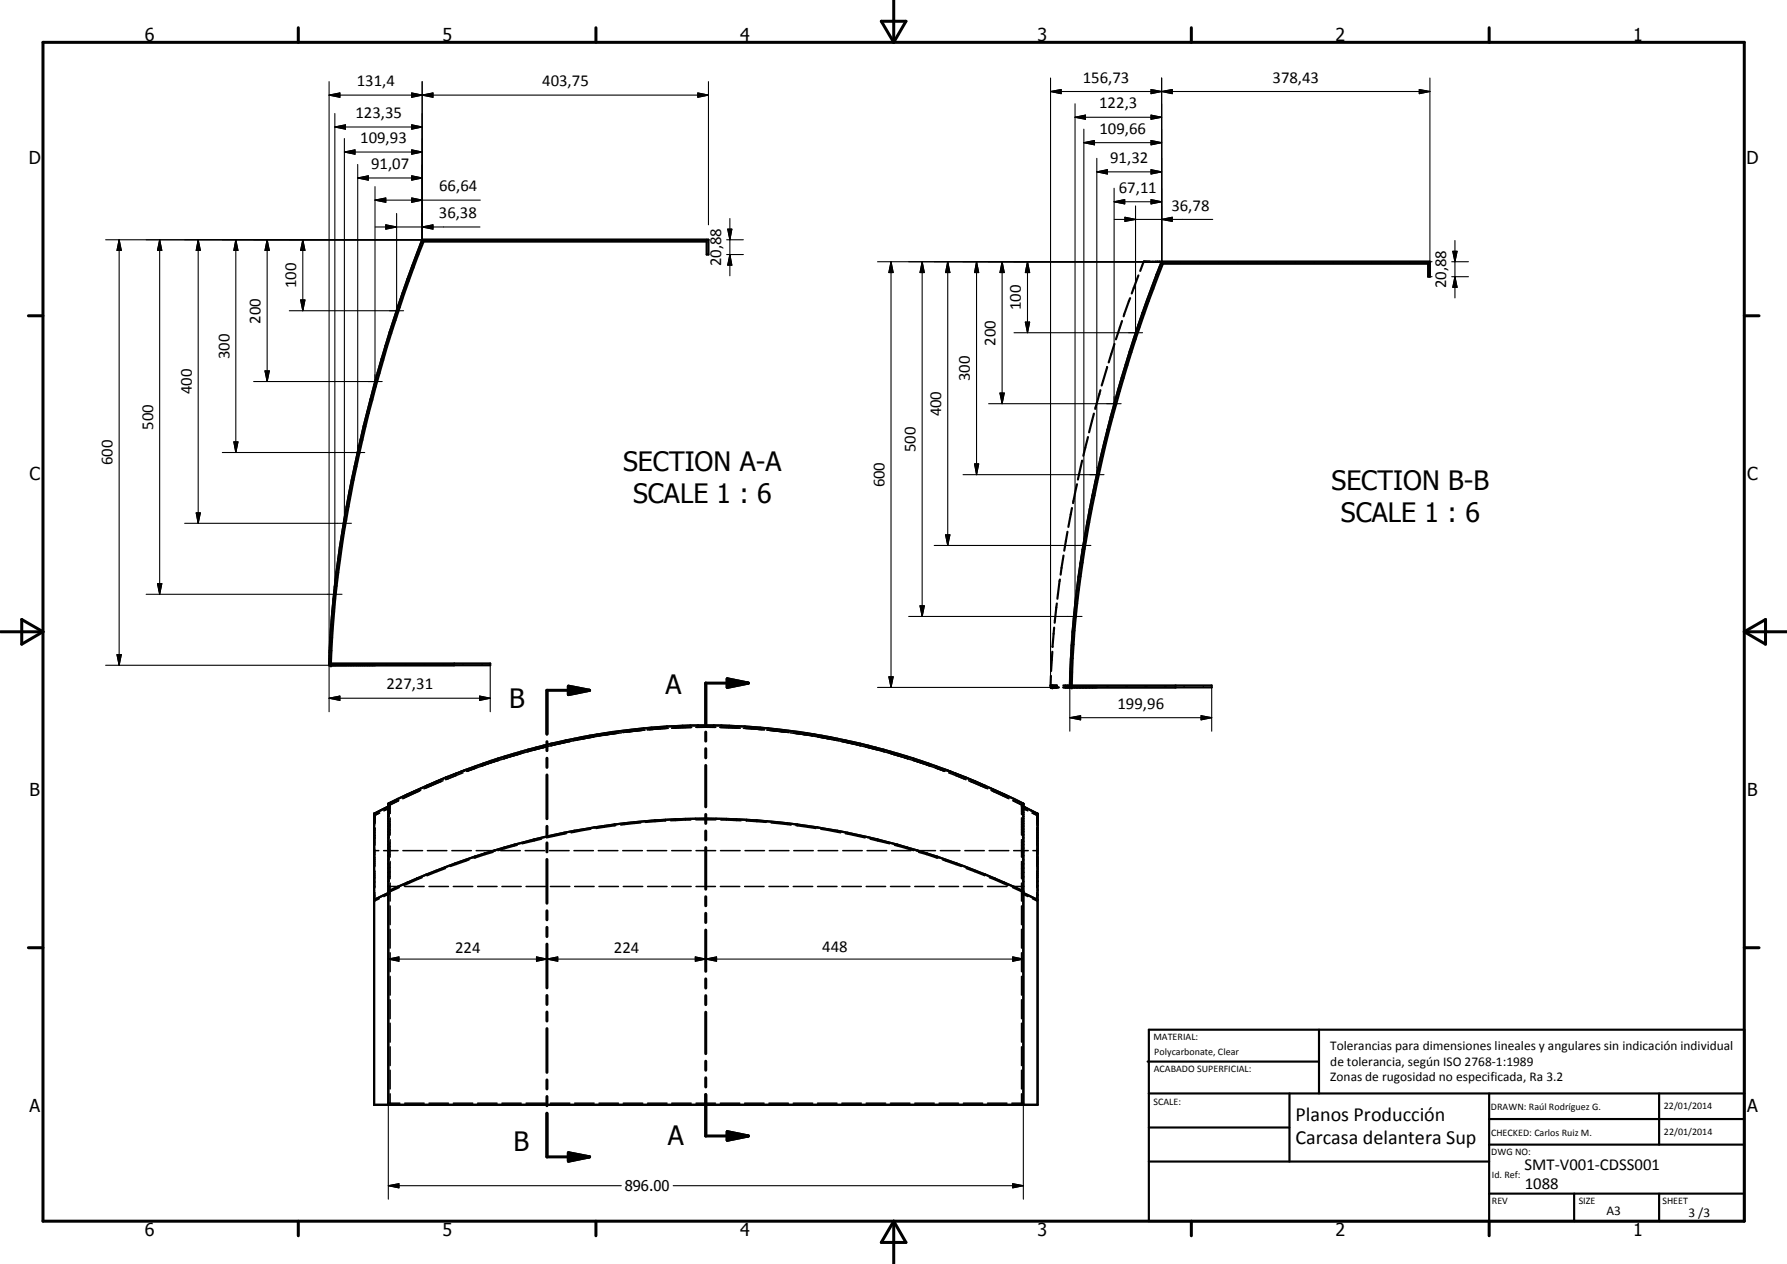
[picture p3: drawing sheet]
<svg xmlns="http://www.w3.org/2000/svg" width="420mm" height="297mm" viewBox="0 0 420 297" stroke-linecap="round" stroke-linejoin="round" font-family="sans-serif">
<g fill="none" stroke="#000" stroke-width=".51">
<path d="M98.1 59.4l-2.3 6.2M99.3 56.3h67.3v3.5h-.5v-3h-66.5a327.1 327.1 0 0 0-21 87l-.8 12.1h37.5v.4h-37.9M99.3 56.3l-1.2 3.1M99.3 56.3l-3.5 9.3M95.8 65.6l-2.2 6.3-3.9 12.4M95.8 65.6a319.5 319.5 0 0 0-11 37.8M263.8 75.4l-1.4 4.4M265.7 70.1l-1.5 4.2M266.6 79.5l-1 3.1M267.7 64.7l-1.6 4.3M268.1 63.7l.8-2.2h67.3v3.5h-.4v-3h-62.4a316.9 316.9 0 0 0-20.8 86.2l-.6 12.9h32.9v.4h-34.9M270.8 67.5l-4.2 12"/>
<path d="M273.1 61.5l-2.3 6M86.3 97l-.8 3.2M89.7 84.4l-2.6 9.5M257.2 97.2l-1.1 4.4M258.7 91.7l-1.2 4.4M260.3 86.2l-1.3 4.4M262 80.8l-1.3 4.4M263.8 88.6a318.6 318.6 0 0 0-8.2 34.3M265.6 82.5a310.9 310.9 0 0 0-13.4 65.8l-.6 12.8h-1.6M81.5 119.1l-.6 3.2M82.1 115.7l-.5 3.2M82.8 112.6l-1.8 9.4-1.5 9.7"/>
<path d="M84.1 106.3l-1.4 6.5M84.8 103.2l-1.4 6.5M252 119.4l-.8 4.4M253.2 113.8l-.9 4.4M254.5 108.2l-1.1 4.5M255.8 102.7l-1.1 4.4M79.1 134.5l-.7 6.1M80 128.3l-1.3 9.6-.6 6.2M249.2 136.2l-.6 4.5M250.1 130.6l-.7 4.4M251 125l-.8 4.4M255.1 126l-1.5 9.6-1.4 12.9"/>
<path d="M77.9 146.8l-.5 9.5M78.1 143.7l-.7 12.6M247.1 158.8l-.1 2.3M247.4 153.2l-.3 4.5M247.5 152h.1M247.9 147.5l-.4 4.5M248.5 141.8l-.5 4.5M252 151.8l-.5 9.7v-.4M117 178.3l-8.6 3.1 1.7-.7M118.8 177.7l-6.9 2.3M122.3 176.7l-5.1 1.5M125.9 175.7l-1.8 .5"/>
<path d="M127.7 175.3l-8.8 2.4M134.9 173.7l-8.8 2M136.9 173.2l-1.8 .4M151.4 171.2l-7.3 .8a172.7 172.7 0 0 0-16.2 3.2M154.9 170.9l-1.8 .1M156.7 170.7a154.6 154.6 0 0 1 40.2 2.9M156.8 170.7a177.7 177.7 0 0 0-18.3 2.2M164.1 170.5l-3.7 .1M167.8 170.5l3.7 .1M173.3 170.6l1.9 .1M176.9 170.9l10.9 1.1 3.6 .6M191.6 172.6l7.1 1.4"/>
<path d="M197.1 173.7l7.1 1.6M200.5 174.4l7.3 1.8M205.8 175.7l7.3 2 10.5 3.7M211.2 177.2l8.8 2.8M247 161.1h1.5M247 161.1v.4h2M91.3 189.5l-3.3 1.7v68.4h156v-68.4l-3.4-1.7M109.6 180.9a197.3 197.3 0 0 0-18.3 7.9v70.8M221.8 180.7a207.7 207.7 0 0 1 18.8 8.1v70.8M91.3 209.5a171.4 171.4 0 0 1 119.7-11 181.9 181.9 0 0 1 29.6 11M91.3 209.8l-3.3 1.7M240.6 209.8l3.4 1.7"/>
<path d="M269.8 249.5h40.3M270.1 242h140v45h-140zM270.1 257h140M303.2 257v16M310.1 242v15M350.1 257v30M390.1 257v12M270.1 265h33.1M270.1 273h80M350.1 269h60M350.1 263h60M350.1 280.5h60"/>
<path d="M370.1 280.5v6.5M390.1 280.5v6.5"/>
</g>
<g fill="#000">
<circle cx="77.8" cy="156.3" r=".25"/>
<circle cx="247.4" cy="161.5" r=".25"/>
<circle cx="252" cy="161.5" r=".25"/>
<circle cx="88" cy="191.3" r=".25"/>
<circle cx="88" cy="191.2" r=".25"/>
<circle cx="88" cy="191.3" r=".18"/>
<circle cx="88.2" cy="194.6" r=".18"/>
<circle cx="88.2" cy="191.6" r=".18"/>
<circle cx="91.3" cy="189.5" r=".25"/>
<circle cx="91.5" cy="189.9" r=".18"/>
<circle cx="91.7" cy="189.1" r=".18"/>
<circle cx="240.2" cy="189.1" r=".18"/>
<circle cx="240.2" cy="191.2" r=".18"/>
<circle cx="240.4" cy="189.9" r=".18"/>
<circle cx="240.6" cy="189.5" r=".25"/>
<circle cx="243.8" cy="191.6" r=".18"/>
<circle cx="243.8" cy="194.6" r=".18"/>
<circle cx="244" cy="191.3" r=".18"/>
<circle cx="244" cy="191.3" r=".25"/>
<circle cx="244" cy="191.2" r=".25"/>
<circle cx="91.3" cy="259.2" r=".18"/>
</g>
<g fill="none" stroke="#000" stroke-width=".35">
<path d="M114 179.7l-.1 .1M114.9 179.5l-5 1.7M116.5 178.9l-1.7 .6M117.4 178.6l-2.5 .9M119.3 178.1l-4.2 1.3M120.1 177.8l-1.7 .5M121.8 177.3l-1.8 .5M122.8 177l-1.1 .3M124.6 176.5l-4.3 1.2M125.1 176.4l3.3-.9-4.4 1.2M129.9 175.1l-4.3 1.1M130.4 175l3.6-.8-4.5 1.1"/>
<path d="M135.8 173.9l-.6 .1M137.4 173.6l2.2-.5-8.6 1.8M140.7 173l-4.3 .8M140.8 173l4.5-.7zM146.2 172.2l-4.4 .6M146.5 172.1l4.5-.5zM151.7 171.6l-4.4 .4M156.3 171.2l-3.6 .3M156.8 171.2h-1.6M157.1 171.2l-4.9 .3 1.3-.1M162.5 170.9l-4.6 .2h.9M162.6 170.9l-4.3 .2"/>
<path d="M165.9 170.9h2.3M165.9 170.9h-2.2M165.9 170.9h-2.3M165.9 170.9h1.9M167.7 170.9h.6M169.2 170.9l4.5 .2M169.4 170.9h.2M169.5 170.9l1.9 .1M171.3 171l2.7 .1h-.9M174.8 171.2l4.3 .3M175.2 171.2h1.5M176.6 171.2l3.1 .3-1.3-.1"/>
<path d="M180.3 171.6l4.3 .4M180.9 171.6l2.8 .3M182.1 171.7l3.4 .4-1.7-.1M185.7 172.2l1.9 .2M187.4 172.4l-.8-.1 4.5 .7-1.9-.4M190 172.8h.1M191.2 173l4.3 .8M194.3 173.5l-2-.4 4.5 .9-.7-.1M196.6 174l4.3 .9M201.5 175l-3.6-.8 4.5 1.1M202 175.2l4.3 1M203.5 175.5l4.5 1.2-3.1-.8"/>
<path d="M207.3 176.5l4.3 1.2M209.1 177l1.1 .3M210.1 177.3l3.4 1-1.7-.5M212.6 178.1l4.2 1.3M214.6 178.6l4.3 1.5-3.5-1.2M217.9 179.7l4.1 1.5M88 191.3h.1M88 191.3v.3M88 192v.4M88 193.6v.5M88 194.7v.5M88 199.9h1.1"/>
<path d="M88.1 191.5l.1 .1M88.1 199.6v4M88.2 194.6l-.1 4M88.2 191.6v2M89.1 190.7l-1.1 .6M89.2 191.1l-1 .5M89.3 191.1l-1.1 .5M90.2 199.9h3.4M91.3 189.5h.1M91.3 189.5v.2M91.3 189.5l-1.1 .6M91.3 190l-1.1 .5"/>
<path d="M91.4 189.8l.1 .1M91.5 189.9l-1.1 .6M91.5 189.9h-.1M91.5 189.9v2M91.5 192.9v4.1M91.5 198v4.1M91.6 189.5h.1M91.7 189.1v2.1M91.7 192.2v4.1M91.7 197.3v4.1M93.5 187.8l-2.2 1.1M93.7 188.2l-2 .9"/>
<path d="M93.8 188.1l-2.1 1M94.7 199.9h4.6M98.7 185.8l-4 1.9M98.9 185.7l-4.1 1.9M99.2 185.2l-4.6 2M100.5 199.9h4.6M103.7 183.6l-4 1.8M104.2 183.5l-4.2 1.8M104.9 182.7l-4.6 2M106.2 199.9h4.6M107.3 182.2l-2.1 .8M108.4 181.4l-2.3 .8"/>
<path d="M108.9 181.6l-4.1 1.6M111.9 180.5l-2.1 .8M112 199.9h4.6M113.1 180l-.1 .1 .2-.1M117.7 199.9h4.6M121.6 198.6l-4.5 1.3M123.5 199.9h4.5M127.3 197.2l-4.5 1.1M129.2 199.9h4.6M133.1 195.9l-4.6 1M134.9 199.9h4.6M138.9 194.9l-4.6 .8"/>
<path d="M140.7 199.9h4.6M144.8 194l-4.7 .7M146.4 199.9h4.6M150.7 193.4l-4.7 .5M152.2 199.9h4.5M156.5 192.9l-4.7 .4M157.9 199.9h4.6M162.4 192.7l-4.7 .2M163.6 192.7h4.7M163.6 199.9h4.7M169.4 199.9h4.6M169.5 192.7l4.7 .2"/>
<path d="M175.2 199.9h4.5M175.4 192.9l4.7 .4M180.9 199.9h4.6M181.3 193.4l4.7 .5M186.6 199.9h4.6M187.1 194l4.7 .7M192.4 199.9h4.6M193 194.9l4.6 .8M198.2 199.9h4.5M198.8 195.9l4.6 1M203.9 199.9h4.6M204.6 197.2l4.6 1.1"/>
<path d="M209.6 199.9h4.6M210.3 198.6l4.5 1.3M215.3 199.9h4.7M220 180.5l2.2 .8M221.1 199.9h4.6M223 181.6l1.8 .7M223.6 181.4l2.3 .8M224.6 182.2l2.5 1M226.6 183h.1M226.9 199.9h4.5M227 182.7l4.6 2M227.7 183.5l4.3 1.8"/>
<path d="M228.2 183.6l4 1.8M232.6 199.9h4.6M232.7 185.2l4.6 2M233 185.7l4.1 1.9M233.2 185.8l4 1.9M238.3 188.2l1.9 .9v2.1M238.3 199.9h3.5M238.4 187.8l2.2 1.1M240.2 192.2v4.1M240.2 197.3v4.1M240.2 189.5h.2M240.4 189.9l1.1 .6"/>
<path d="M240.4 189.9v2M240.4 192.9v4.1M240.4 198v4.1M240.4 189.9h.1M240.5 189.5h.1M240.5 189.8l-.1 .1M240.6 190l1.1 .5M240.6 189.5v.2M240.6 189.5l1.2 .6M242.6 191.1l1.2 .5M242.7 191.1l1.1 .5M242.9 199.9h1.1"/>
<path d="M242.9 190.7l1.1 .6M243.8 191.6v2M243.8 194.6v4M243.8 199.6v4M243.8 191.5v.1M244 191.3h-.1M244 191.3v.3M244 192v.4M244 193.6v.5M244 194.7v.5M88 211.4v.1M88.1 211.6v.1"/>
<path d="M88.1 204.6v4.1M88.1 209.7v2M89.2 211.2l-1.1 .5M91.3 208.3h.1M91.3 210.2l-1.1 .5M91.3 210.3h.1M91.4 210.1l.1 .1M91.4 209.8l-.1 .2M91.5 203.1v4M91.5 208.2v2M91.5 210.2h-.1M91.6 208.3h2.4"/>
<path d="M91.6 209.8h.1M91.7 202.4v4.1M91.7 207.5v4.3M91.7 212.9v4.4M91.7 218.4v4.4M93.9 208.6l-2.2 .9M95.2 208.3h4.5M99.3 206.2l-4.4 1.9M100.9 208.3h4.5M104.8 204.1l-4.4 1.7M106.6 208.3h4.6M110.3 202.1l-4.4 1.5"/>
<path d="M112.3 208.3h4.6M115.9 200.3l-4.4 1.4M118 208.3h4.5M123.7 208.3h4.6M129.4 208.3h4.6M135.1 208.3h4.6M140.8 208.3h4.6M146.5 208.3h4.6M152.3 208.3h4.5M157.9 208.3h4.6M163.6 208.3h4.6M169.4 208.3h4.5"/>
<path d="M175.1 208.3h4.6M180.8 208.3h4.6M186.5 208.3h4.6M192.2 208.3h4.6M197.9 208.3h4.6M203.7 208.3h4.5M209.4 208.3h4.5M215.1 208.3h4.6M216 200.3l4.5 1.4M220.8 208.3h4.6M221.6 202.1l4.4 1.5M226.5 208.3h4.5"/>
<path d="M227.1 204.1l4.5 1.7M232.2 208.3h4.6M232.6 206.2l4.4 1.9M237.9 208.3h2.5M238.1 208.6l2.1 .9M240.2 202.4v4.1M240.2 207.5v4.3M240.2 212.9v4.4M240.2 218.4v4.4M240.2 209.8h.2M240.4 210.2h.1M240.4 203.1v4"/>
<path d="M240.4 208.2v2M240.5 208.3h.1M240.5 209.8l.1 .2M240.5 210.1l-.1 .1M240.6 210.3h.1M240.6 210.2l1.1 .5M242.7 211.2l1.1 .5M243.8 204.6v4.1M243.8 209.7v2M243.8 211.6v.1M243.9 211.4v.1M91.7 223.9v4.4"/>
<path d="M91.7 229.4v4.4M91.7 234.9v4.5M240.2 223.9v4.4M240.2 229.4v4.4M240.2 234.9v4.5M91.3 259.5v.1M91.4 259.2l-.1 .2M91.6 259.2h2.4M91.7 240.5v4.4M91.7 246v4.4M91.7 251.5v4.4M91.7 257v2.2"/>
<path d="M95.2 259.2h4.5M100.9 259.2h4.5M106.6 259.2h4.6M112.3 259.2h4.6M118 259.2h4.5M123.7 259.2h4.6M129.4 259.2h4.6M135.1 259.2h4.6M140.8 259.2h4.6M146.5 259.2h4.6M152.3 259.2h4.5M157.9 259.2h4.6"/>
<path d="M163.6 259.2h4.6M169.4 259.2h4.5M175.1 259.2h4.6M180.8 259.2h4.6M186.5 259.2h4.6M192.2 259.2h4.6M197.9 259.2h4.6M203.7 259.2h4.5M209.4 259.2h4.5M215.1 259.2h4.6M220.8 259.2h4.6M226.5 259.2h4.5"/>
<path d="M232.2 259.2h4.6M237.9 259.2h2.5M240.2 240.5v4.4M240.2 246v4.4M240.2 251.5v4.4M240.2 257v2.2M240.5 259.2l.1 .2M240.6 259.5v.1"/>
</g>
<g fill="none" stroke="#000" stroke-width=".71">
<path d="M10.1 9.9h400v277.1h-400zM70.1 6.5v3.4M140.1 6.5v3.4M207.2 5h5.8l-2.9 4.9zM210.1 0v9.9M280.1 6.5v3.4M350.1 6.5v3.4M6.7 74.2h3.4M410.1 74.2h3.5M.1 148.5h10M5.1 145.6l5 2.9-5 2.9zM171 159.5l5 1-5 1z"/>
<path d="M410.1 148.5h10M410.1 148.5l5-2.9v5.8zM128.6 174.3v2.1M128.6 178.2v2.1M133.6 161.2l5 1-5 1zM138.6 162.2h-10v10.3M165.9 172v2.2M165.9 175.9v2.2M165.9 179.9v9.7M176 160.5h-10.1v9.8M128.6 182.1v10.3M128.6 194.2v2.1"/>
<path d="M128.6 198.1v2.1M165.9 191.4v2.1M165.9 195.3v2.1M165.9 199.2v9.8M128.6 202v10.3M128.6 214v2.2M128.6 217.9v2.2M165.9 210.7v2.2M165.9 214.6v2.2M165.9 218.6v9.7M6.7 222.7h3.4M128.6 221.9v10.3"/>
<path d="M128.6 233.9v2.2M128.6 237.8v2.1M165.9 230v2.2M165.9 234v2.1M165.9 237.9v9.7M410.1 222.7h3.5M128.6 241.7v10.3M128.6 253.8v2.1M128.6 257.7v2.1M165.9 249.4v2.1M165.9 253.3v2.1M165.9 257.2v9.8h10.1"/>
<path d="M128.6 261.6v10.3h10M133.6 270.9l5 1-5 1zM171 265.9l5 1.1-5 1zM70.1 287v3.4M140.1 287v3.4M210.1 287v10M210.1 287l2.9 5h-5.8zM280.1 287v3.4M350.1 287v3.4"/>
</g>
<g fill="none" stroke="#000" stroke-width=".24">
<path d="M97.9 59.9l.3 .3M99.1 56.7l.4 .3M103.3 56.3l.4 .5M107.8 56.3l.4 .5M112.3 56.3l.4 .5M116.8 56.3l.4 .5M121.3 56.3l.4 .5M125.8 56.3l.4 .5M130.2 56.3l.5 .5M134.7 56.3l.5 .5M139.2 56.3l.4 .5M143.7 56.3l.5 .5"/>
<path d="M148.2 56.3l.4 .5M152.7 56.3l.4 .5M157.2 56.3l.4 .5M161.7 56.3l.4 .5M166.2 56.3v.1M91 80l.4 .3M92.1 76.6l.3 .3M93.2 73.2l.3 .3M94.3 69.8l.4 .3M95.5 66.5l.3 .3M96.7 63.2l.3 .3M267.1 78.1l.3 .4"/>
<path d="M268.2 74.8l.4 .3M269.4 71.5l.3 .3M270.6 68.2l.3 .3M271.8 64.9l.3 .3M273.1 61.7l.3 .3M277.4 61.5l.4 .5M281.9 61.5l.5 .5M286.4 61.5l.4 .5M290.9 61.5l.4 .5M295.3 61.5l.5 .5M299.9 61.5l.4 .5M304.4 61.5l.4 .5"/>
<path d="M308.9 61.5l.4 .5M313.3 61.5l.5 .5M317.8 61.5l.5 .5M322.3 61.5l.4 .5M326.8 61.5l.4 .5M331.3 61.5l.4 .5M335.8 61.5l.4 .4M86.2 97.5l.3 .4M87.1 94l.3 .3M88 90.4l.3 .4M89 86.9l.4 .3M90 83.4l.3 .4"/>
<path d="M260.9 98.9l.4 .4M261.9 95.4l.3 .3M262.8 91.9l.4 .3M263.9 88.4l.3 .3M264.9 84.9l.3 .4M266 81.5l.3 .3M81.4 119.7l.3 .4M82.1 116l.4 .3M82.8 112.2l.4 .4M83.6 108.5l.4 .3M84.4 104.8l.4 .4M85.3 101.2l.3 .3"/>
<path d="M256.7 117.2l.4 .3M257.5 113.5l.3 .3M258.3 109.8l.3 .3M259.2 106.1l.3 .4M260 102.5l.4 .4M78.6 139.3l.3 .4M79 135.3l.4 .4M79.5 131.3l.4 .4M80.1 127.4l.4 .4M80.7 123.6l.4 .3M253.5 136.4l.4 .4M254 132.5l.4 .3"/>
<path d="M254.7 128.6l.3 .3M255.3 124.7l.4 .4M256 120.9l.4 .4M77.4 156.1l.2 .2M77.5 151.8l.5 .4M77.8 147.6l.4 .4M78.1 143.4l.5 .4M81.6 155.9l.5 .4M86.1 155.9l.5 .4M90.6 155.9l.5 .4M95.2 155.9l.3 .4M99.6 155.9l.4 .4"/>
<path d="M104.1 155.9l.5 .4M108.6 155.9l.4 .4M113.1 155.9l.4 .4M251.7 157l.4 .4M251.9 152.7l.4 .5M252.2 148.5l.4 .5M252.5 144.4l.4 .4M253 140.4l.4 .4M251.5 161.4l.2 .1M255.8 161.1l.4 .4M260.3 161.1l.4 .4M264.7 161.1l.5 .4"/>
<path d="M269.2 161.1l.5 .4M273.7 161.1l.4 .4M278.2 161.1l.4 .4M282.7 161.1l.4 .4"/>
</g>
<g fill="none" stroke="#000" stroke-width=".25">
<path d="M77.4 19.2v136.7M99.3 19.2v37.1h-74.5M166.6 19.2v33.6M247 18.3v142.8M273.1 18.3v43.2h-66.8M336.2 18.3v43.2h.5M77.4 22.4l2.5-.6v1.1zM77.4 22.4h89.2M78.7 29.8l2.5-.5v1.1zM78.7 26.7v114.7M78.7 29.8h20.6M81 35.7l2.5-.5v1z"/>
<path d="M81 32.6v92.1M81 35.7h18.3M84.1 38.7v69.3M96.8 21.8l2.5 .6-2.5 .5zM96.8 29.3l2.5 .5-2.5 .6zM96.8 35.2l2.5 .5-2.5 .5zM99.3 22.4l2.5-.6v1.1zM164.1 21.8l2.5 .6-2.5 .5zM247 21.5l2.5-.5v1zM247 21.5h89.2M252.8 27.6l2.4-.5v.9zM252.8 24.4v122.2"/>
<path d="M252.8 27.6h20.3M254.8 33.5l2.5-.5v1zM254.8 30.4v99.4M254.8 33.5h18.3M257.9 37.2v76M270.6 21l2.5 .5-2.5 .5zM270.6 27.1l2.5 .5-2.5 .4zM270.6 33l2.5 .5-2.5 .5zM270.6 39.9l2.5 .5-2.5 .5zM273.1 21.5l2.5-.5v1zM333.7 21l2.5 .5-2.5 .5zM28 56.3l.5 2.5h-1z"/>
<path d="M28 56.3v100M37.5 56.3l.5 2.5h-1zM37.5 56.3v83.4M46.6 56.3l.5 2.5h-1zM46.6 56.3v66.7M55.4 56.3l.6 2.5h-1zM55.4 56.3v50M62.8 56.3l.5 2.5h-1zM62.8 56.3v33.4M71.2 56.3l.5 2.5h-1zM71.2 56.3v16.7M84.1 41.8l2.5-.5v1z"/>
<path d="M84.1 41.8h15.2M88.2 47l2.5-.5v1zM88.2 43.9v47.5M88.2 47h24.7M88.2 53.3h24.6M90.7 52.8l2.5 .5-2.5 .5zM93.2 50.2v24.5M96.8 41.3l2.5 .5-2.5 .5zM96.8 46.5l2.5 .5-2.5 .5zM99.3 53.3l2.5-.5v1zM170.8 56.3h4M170.8 59.8h4"/>
<path d="M171.1 53.8h1l-.5 2.5zM171.6 59.8l.5 2.5h-1zM171.6 51.4v13.4M257.9 40.4l2.5-.5v1zM257.9 40.4h15.2M261.9 47.4l2.5-.5v1zM261.9 44.2v52.3M261.9 47.4h11.2M262 51.6h23.1M264.5 51.1l2.5 .5-2.5 .4zM267 48.4v31.5M270.6 46.9l2.5 .5-2.5 .5z"/>
<path d="M273.1 51.6l2.5-.5v.9zM341.6 59.1h1l-.5 2.4zM342.1 56.5v13.5M68 73h26.9M70.7 70.5h1l-.5 2.5zM209.5 61.5l.5 2.6h-1zM209.5 61.5v100M216.8 61.5l.5 2.6h-1zM216.8 61.5v83.4M222.8 61.5l.5 2.6h-1zM222.8 61.5v66.7M229.6 61.5l.5 2.6h-1z"/>
<path d="M229.6 61.5v50M235.6 61.5l.5 2.6h-1zM235.6 61.5v33.4M238.4 78.2h30.2M241.1 75.7h1l-.5 2.5zM241.6 61.5l.5 2.6h-1zM241.6 61.5v16.7M336.2 65h.5M341.3 61.5h4M341.3 65h4M342.1 65l.5 2.5h-1zM59.6 89.7h30.3"/>
<path d="M62.3 87.2h1l-.5 2.5zM232.4 94.9h31.2M235.1 92.4h1l-.5 2.5zM52.3 106.3h33.5M55 103.8h1l-.6 2.5zM226.4 111.5h33.2M229.1 109h1l-.5 2.5zM34.4 139.7h46M37 137.2h1l-.5 2.5zM43.4 123h39.2M46.1 120.5h1l-.5 2.5zM219.7 128.2h36.8"/>
<path d="M222.3 125.7h1l-.5 2.5zM24.8 156.3h52.6v11M27.5 153.8h1l-.5 2.5zM115.3 156.3v11M209 159h1l-.5 2.5zM213.6 144.9h40.8M216.3 142.4h1l-.5 2.5zM77.4 164.1l2.5-.5v1zM77.4 164.1h37.9M112.8 163.6l2.5 .5-2.5 .5zM206.3 161.5h40.7M251.5 168.7l2.6-.5v1z"/>
<path d="M251.5 168.7h33.4M251.5 161.5v10.3M282.4 168.2l2.5 .5-2.5 .5zM284.9 161.5v10.3M91.3 190.5v91.3M240.6 188.9v92.9M91.3 225.4l2.5-.5v1zM91.3 225.4h149.3M126.1 224.9l2.5 .5-2.5 .5zM128.6 225.4l2.5-.5v1zM163.5 224.9l2.4 .5-2.4 .5zM165.9 225.4l2.6-.5v1z"/>
<path d="M238.1 224.9l2.5 .5-2.5 .5zM91.3 278.6l2.5-.4v.9zM91.3 278.6h54.8M158.3 278.6h82.3M238.1 278.2l2.5 .4-2.5 .5z"/>
</g>
<g fill="#000">
<path d="M77.4 22.4l2.5-.6v1.1zM78.7 29.8l2.5-.5v1.1zM81 35.7l2.5-.5v1zM96.8 21.8l2.5 .6-2.5 .5zM96.8 29.3l2.5 .5-2.5 .6zM96.8 35.2l2.5 .5-2.5 .5zM99.3 22.4l2.5-.6v1.1zM164.1 21.8l2.5 .6-2.5 .5zM247 21.5l2.5-.5v1zM252.8 27.6l2.4-.5v.9zM254.8 33.5l2.5-.5v1zM257.9 40.4l2.5-.5v1z"/>
<path d="M270.6 21l2.5 .5-2.5 .5zM270.6 27.1l2.5 .5-2.5 .4zM270.6 33l2.5 .5-2.5 .5zM273.1 21.5l2.5-.5v1zM333.7 21l2.5 .5-2.5 .5zM28 56.3l.5 2.5h-1zM37.5 56.3l.5 2.5h-1zM46.6 56.3l.5 2.5h-1zM55.4 56.3l.6 2.5h-1zM62.8 56.3l.5 2.5h-1zM71.2 56.3l.5 2.5h-1zM84.1 41.8l2.5-.5v1z"/>
<path d="M88.2 47l2.5-.5v1zM90.7 52.8l2.5 .5-2.5 .5zM96.8 41.3l2.5 .5-2.5 .5zM96.8 46.5l2.5 .5-2.5 .5zM99.3 53.3l2.5-.5v1zM171.1 53.8h1l-.5 2.5zM261.9 47.4l2.5-.5v1zM264.5 51.1l2.5 .5-2.5 .4zM270.6 39.9l2.5 .5-2.5 .5zM270.6 46.9l2.5 .5-2.5 .5zM273.1 51.6l2.5-.5v.9zM341.6 59.1h1l-.5 2.4z"/>
<path d="M70.7 70.5h1l-.5 2.5zM171.6 59.8l.5 2.5h-1zM209.5 61.5l.5 2.6h-1zM216.8 61.5l.5 2.6h-1zM222.8 61.5l.5 2.6h-1zM229.6 61.5l.5 2.6h-1zM235.6 61.5l.5 2.6h-1zM241.1 75.7h1l-.5 2.5zM241.6 61.5l.5 2.6h-1zM342.1 65l.5 2.5h-1zM62.3 87.2h1l-.5 2.5zM235.1 92.4h1l-.5 2.5z"/>
<path d="M55 103.8h1l-.6 2.5zM229.1 109h1l-.5 2.5zM37 137.2h1l-.5 2.5zM46.1 120.5h1l-.5 2.5zM222.3 125.7h1l-.5 2.5zM27.5 153.8h1l-.5 2.5zM209 159h1l-.5 2.5zM216.3 142.4h1l-.5 2.5zM77.4 164.1l2.5-.5v1zM112.8 163.6l2.5 .5-2.5 .5zM133.6 161.2l5 1-5 1zM171 159.5l5 1-5 1z"/>
<path d="M251.5 168.7l2.6-.5v1zM282.4 168.2l2.5 .5-2.5 .5zM91.3 225.4l2.5-.5v1zM126.1 224.9l2.5 .5-2.5 .5zM128.6 225.4l2.5-.5v1zM163.5 224.9l2.4 .5-2.4 .5zM165.9 225.4l2.6-.5v1zM238.1 224.9l2.5 .5-2.5 .5zM91.3 278.6l2.5-.4v.9zM133.6 270.9l5 1-5 1zM171 265.9l5 1.1-5 1zM238.1 278.2l2.5 .4-2.5 .5z"/>
</g>
<g font-size="6.3">
<text x="146.5" y="110.8">SECTION A-A</text>
<text x="148.8" y="118.3">SCALE 1 : 6</text>
<text x="313" y="115.1">SECTION B-B</text>
<text x="315.3" y="122.6">SCALE 1 : 6</text>
<text x="119.7" y="166.3">B</text>
<text x="156.5" y="163">A</text>
<text x="157" y="269.1">A</text>
<text x="120.8" y="270.5">B</text>
</g>
<g font-size="4.7">
<text x="304.6" y="263.5">Planos Producción</text>
<text x="304.6" y="268.9">Carcasa delantera Sup</text>
</g>
<g font-size="4.2">
<text x="34" y="9.6">6</text>
<text x="104" y="9.6">5</text>
<text x="174" y="9.6">4</text>
<text x="244" y="9.6">3</text>
<text x="314" y="9.6">2</text>
<text x="384" y="9.6">1</text>
<text x="6.8" y="38.7">D</text>
<text x="410.6" y="38.7">D</text>
<text x="7" y="112.9">C</text>
<text x="410.8" y="112.9">C</text>
<text x="7" y="187.1">B</text>
<text x="410.8" y="187.1">B</text>
<text x="7" y="261.4">A</text>
<text x="410.8" y="261.4">A</text>
<text x="34" y="290.4">6</text>
<text x="104" y="290.4">5</text>
<text x="174" y="290.4">4</text>
<text x="244" y="290.4">3</text>
<text x="314" y="290.4">2</text>
<text x="384" y="290.4">1</text>
</g>
<g font-size="3.9">
<text x="83.9" y="20.3">131,4</text>
<text x="127.5" y="20.3">403,75</text>
<text x="254.6" y="19.5">156,73</text>
<text x="299.2" y="19.5">378,43</text>
<text x="83.6" y="27.8">123,35</text>
<text x="258.4" y="25.5">122,3</text>
<text x="84.7" y="33.7">109,93</text>
<text x="258.5" y="31.5">109,66</text>
<text x="87.2" y="39.8">91,07</text>
<text x="261.1" y="38.4">91,32</text>
<text x="103.2" y="45">66,64</text>
<text x="263" y="45.4">67,11</text>
<text x="103.2" y="51.3">36,38</text>
<text x="275.4" y="49.5">36,78</text>
<text x="169.5" y="62.6" transform="rotate(-90 169.5 62.6)">20,88</text>
<text x="69.7" y="67.7" transform="rotate(-90 69.7 67.7)">100</text>
<text x="340" y="67.8" transform="rotate(-90 340 67.8)">20,88</text>
<text x="61.3" y="76" transform="rotate(-90 61.3 76)">200</text>
<text x="240" y="72.9" transform="rotate(-90 240 72.9)">100</text>
<text x="234" y="81.2" transform="rotate(-90 234 81.2)">200</text>
<text x="53.9" y="84.4" transform="rotate(-90 53.9 84.4)">300</text>
<text x="228" y="89.6" transform="rotate(-90 228 89.6)">300</text>
<text x="45.1" y="92.7" transform="rotate(-90 45.1 92.7)">400</text>
<text x="36" y="101" transform="rotate(-90 36 101)">500</text>
<text x="221.3" y="97.9" transform="rotate(-90 221.3 97.9)">400</text>
<text x="215.3" y="106.2" transform="rotate(-90 215.3 106.2)">500</text>
<text x="26.5" y="109.3" transform="rotate(-90 26.5 109.3)">600</text>
<text x="208" y="114.6" transform="rotate(-90 208 114.6)">600</text>
<text x="90.9" y="162">227,31</text>
<text x="262.8" y="166.6">199,96</text>
<text x="107" y="223.9">224</text>
<text x="144.3" y="223.9">224</text>
<text x="193.3" y="223.8">448</text>
<text x="358.5" y="275">SMT-V001-CDSS001</text>
<text x="358.5" y="279.4">1088</text>
</g>
<text font-size="3.5" x="146.9" y="280">896.00</text>
<g font-size="3.1">
<text x="312.7" y="246.8">Tolerancias para dimensiones lineales y angulares sin indicación individual</text>
<text x="312.7" y="250.4">de tolerancia, según ISO 2768-1:1989</text>
<text x="312.7" y="254">Zonas de rugosidad no especificada, Ra 3.2</text>
<text x="377.7" y="285.6">A3</text>
<text x="397" y="285.9">3 /3</text>
</g>
<g font-size="2.4">
<text x="271.2" y="244.4">MATERIAL:</text>
<text x="271.3" y="252">ACABADO SUPERFICIAL:</text>
<text x="271.4" y="247.9">Polycarbonate, Clear</text>
<text x="271.2" y="259.7">SCALE:</text>
<text x="350.6" y="260.8">DRAWN: Raúl Rodríguez G.</text>
<text x="391.2" y="260.6">22/01/2014</text>
<text x="350.6" y="267">CHECKED: Carlos Ruiz M.</text>
<text x="391.2" y="266.7">22/01/2014</text>
<text x="350.6" y="271.4">DWG NO:</text>
<text x="350.8" y="276.9">Id. Ref:</text>
<text x="350.8" y="282.8">REV</text>
<text x="371.2" y="282.9">SIZE</text>
<text x="390.9" y="282.9">SHEET</text>
</g>
</svg>
